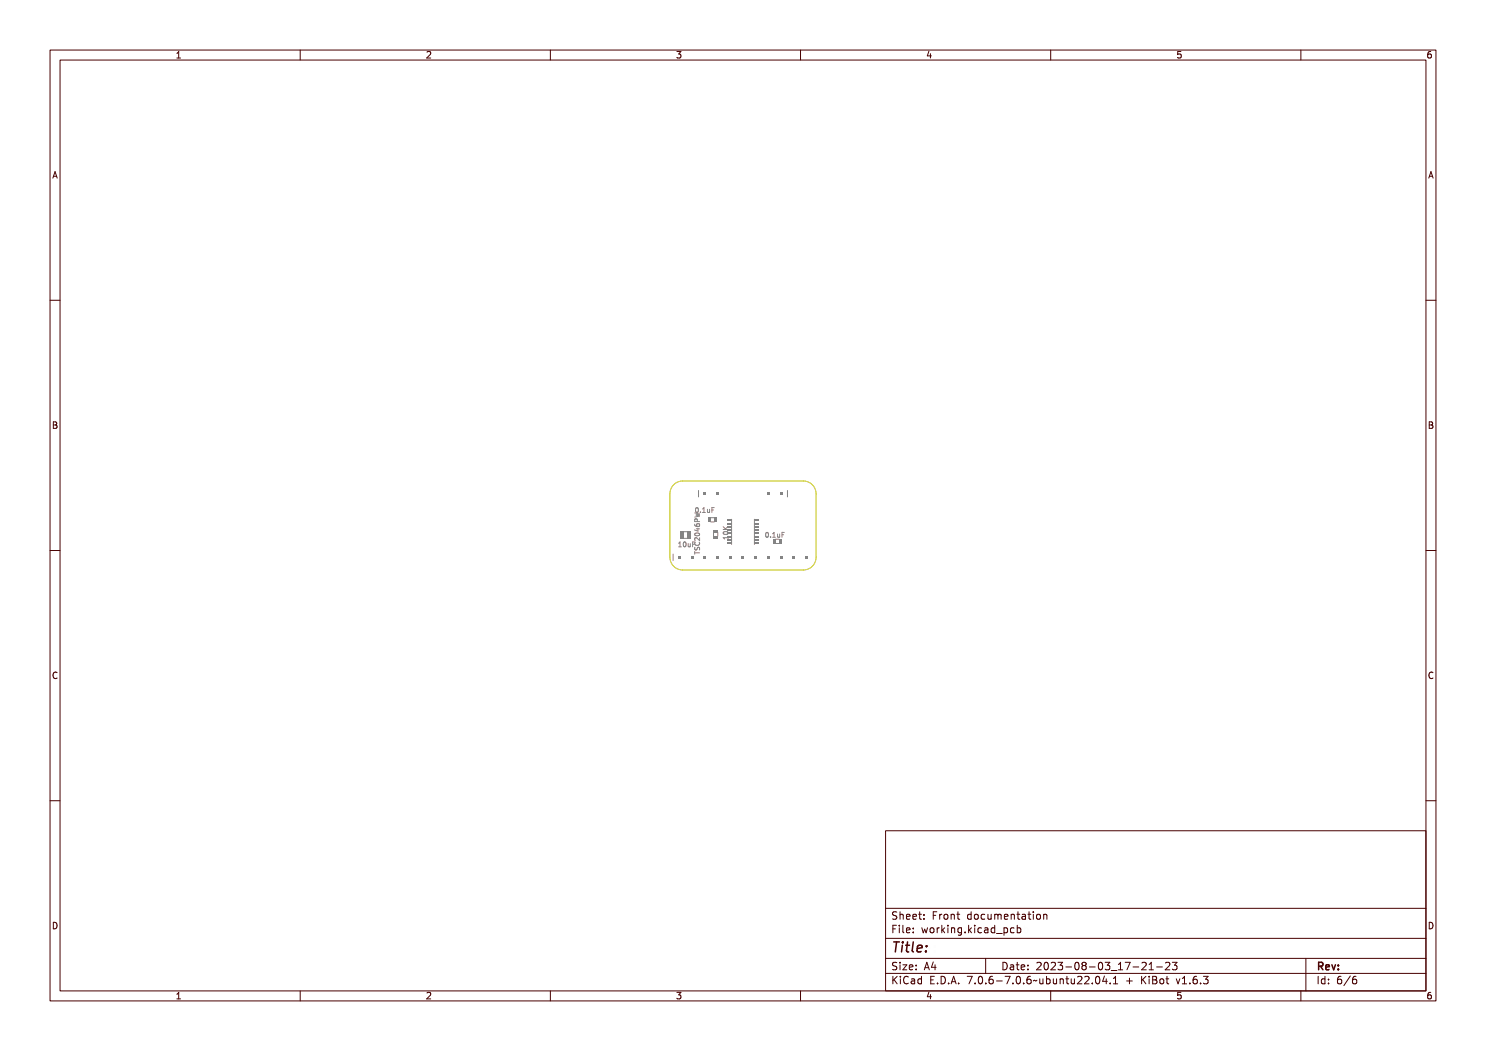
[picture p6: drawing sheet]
<svg xmlns="http://www.w3.org/2000/svg" width="297mm" height="210mm" viewBox="0 0 297 210" stroke-linecap="round" stroke-linejoin="round" font-family="sans-serif">
<g fill="none" stroke="#848484" stroke-width=".2">
<path d="M135.6 108.4l.3-.1v.9l.2 .1h-.5l.2-.1v-.7h-.2zM136.4 108.5l.1-.1a.46 .46 0 0 1 .4 .4 .46 .46 0 0 1-.4 .5l-.2-.3zM136.5 108.5a.39 .39 0 0 1 .3 .3 .39 .39 0 0 1-.3 .4zM137.1 108.6h.1v.5l.2 .1 .1-.1v-.5h.2v.7l-.2-.1a.23 .23 0 0 1-.2 .1 .23 .23 0 0 1-.2-.3zM137.9 108.3h.6v.2h-.4v.2h.3v.1h-.3v.5h-.2zM138.9 110.1h.1v.3h.9v.1h-.9v.3h-.1zM138.9 106.3h.6l.1-.1 .3 .3h-.3v.4h-.1l-.6-.4zM138.9 103.8l1 .1v.2l-.6 .1 .6 .1v.1l-1 .2v-.1l.8-.1-.5-.1v-.2l.5-.1-.8-.1zM138.9 105.5h.2a.28 .28 0 0 0 0 .3 .28 .28 0 0 0 .3 .1 .32 .32 0 0 1 0-.4 .32 .32 0 0 1 .5 .1 .32 .32 0 0 1-.3 .5 .45 .45 0 0 1-.5-.1 .45 .45 0 0 1-.2-.5zM138.9 109.4h.2l-.1 .2a.18 .18 0 0 0 .1 .3 .18 .18 0 0 0 .2-.3 .3 .3 0 0 1 .5-.1 .3 .3 0 0 1-.1 .5v-.1a.23 .23 0 0 0 .1-.3 .23 .23 0 0 0-.3-.1 .23 .23 0 0 0-.1 .4 .31 .31 0 0 1-.5 0 .31 .31 0 0 1 0-.5zM139 108.6h.1a.33 .33 0 0 0 .3 .5 .33 .33 0 0 0 .3-.5h.1a.46 .46 0 0 1-.4 .6 .46 .46 0 0 1-.4-.6zM139 107.9h.3l.5 .4v-.5h.1v.6l-.6-.4a.23 .23 0 0 0-.3 .1 .23 .23 0 0 0 .1 .3l-.2-.1z"/>
<path d="M139 104.7h.3l.2 .4h.4v.1h-1zM139 107.1l.6-.1 .3 .2a.46 .46 0 0 1-.5 .4 .46 .46 0 0 1-.5-.4zM139 107.3a.43 .43 0 0 1 .8 .1 .43 .43 0 0 1-.8-.1zM139 106.5h.5v.3zM139.1 104.8h.2l.1 .3h-.4zM139.1 102.9l.7 .2-1 .2M139.1 101.6l.1-.1a.46 .46 0 0 1 .5 .5 .46 .46 0 0 1-.5 .4l-.1-.2zM139.3 101.6a.39 .39 0 0 1 .3 .4 .39 .39 0 0 1-.3 .3zM140.1 102.3h.1v.1h-.1zM140.7 101.5h.4v.8l.2 .1h-.6l.2-.1v-.7l-.2 .1zM141.5 101.7h.1v.6l.1 .1 .2-.2v-.5h.1v.7l-.1-.1a.23 .23 0 0 1-.3 .1 .23 .23 0 0 1-.1-.2zM142.3 101.5h.5v.1h-.4v.3h.4v.1h-.4v.4h-.1z"/>
<path d="M144.6 107.4h.9l.1-.2v.6l-.1-.2h-.8l.1 .2h-.1zM144.6 105.6l.4 .4 .6-.4v.1l-.5 .3 .5 .1v.2h-1v-.2h.4zM144.7 106.5h.6l.2 .1a.46 .46 0 0 1-.4 .5 .46 .46 0 0 1-.5-.5zM144.7 106.7a.43 .43 0 0 1 .8 .1 .43 .43 0 0 1-.8-.1zM146.2 103.8v5M150.8 103.8v5M153 106.6l.1-.1a.46 .46 0 0 1 .4 .4 .46 .46 0 0 1-.4 .5l-.2-.3zM153.1 106.6a.39 .39 0 0 1 .3 .3 .39 .39 0 0 1-.3 .4zM153.9 107.2h.2v.2h-.2zM154.5 106.5l.4-.1v.9l.2 .1h-.5l.2-.1v-.7h-.3zM155.3 106.7h.1v.5l.2 .1 .1-.1v-.5h.1v.7l-.1-.1a.23 .23 0 0 1-.3 .1 .23 .23 0 0 1-.1-.3zM156.1 106.4h.6v.2h-.5v.2h.4v.1h-.4v.5h-.1z"/>
<circle cx="136.6" cy="108.8" r=".09"/>
<circle cx="139.4" cy="102" r=".09"/>
<circle cx="139.4" cy="107.3" r=".09"/>
<circle cx="139.5" cy="105.7" r=".21"/>
<circle cx="145.1" cy="106.7" r=".09"/>
<circle cx="153.2" cy="106.9" r=".09"/>
</g>
<g fill="#848484">
<path d="M145.4 108.4h.8v.2h-.8z" fill-rule="evenodd"/>
<path d="M150.8 108.4h.8v.2h-.8z" fill-rule="evenodd"/>
<path d="M145.4 107.8h.8v.2h-.8z" fill-rule="evenodd"/>
<path d="M150.8 107.8h.8v.2h-.8z" fill-rule="evenodd"/>
<path d="M145.4 107.1h.8v.3h-.8z" fill-rule="evenodd"/>
<path d="M150.8 107.1h.8v.3h-.8z" fill-rule="evenodd"/>
<path d="M145.4 106.5h.8v.2h-.8z" fill-rule="evenodd"/>
<path d="M150.8 106.5h.8v.2h-.8z" fill-rule="evenodd"/>
<path d="M145.4 105.8h.8v.2h-.8z" fill-rule="evenodd"/>
<path d="M150.8 105.8h.8v.2h-.8z" fill-rule="evenodd"/>
<path d="M145.4 105.2h.8v.2h-.8z" fill-rule="evenodd"/>
<path d="M150.8 105.2h.8v.2h-.8z" fill-rule="evenodd"/>
<path d="M145.4 104.5h.8v.2h-.8z" fill-rule="evenodd"/>
<path d="M150.8 104.5h.8v.2h-.8z" fill-rule="evenodd"/>
<path d="M145.4 103.9h.8v.2h-.8z" fill-rule="evenodd"/>
<path d="M150.8 103.9h.8v.2h-.8z" fill-rule="evenodd"/>
</g>
<path d="M142.6 106.4v.7M143.5 106.4v.7" fill="none" stroke="#848484" stroke-width=".2"/>
<g fill="#848484">
<path d="M142.6 107.1h.9v.5h-.9z" fill-rule="evenodd"/>
<path d="M142.6 106h.9v.5h-.9z" fill-rule="evenodd"/>
</g>
<path d="M142 104.3h.8M142 103.4h.8" fill="none" stroke="#848484" stroke-width=".2"/>
<g fill="#848484">
<path d="M142.7 103.4h.5v.9h-.5z" fill-rule="evenodd"/>
<path d="M141.6 103.4h.5v.9h-.5z" fill-rule="evenodd"/>
</g>
<path d="M134.5 110.7v1.3" fill="none" stroke="#848484" stroke-width=".2"/>
<g fill="#848484">
<path d="M135.5 111.1h.6v.5h-.6z" fill-rule="evenodd"/>
<path d="M138.1 111.1h.5v.5h-.5z" fill-rule="evenodd"/>
<path d="M140.6 111.1h.5v.5h-.5z" fill-rule="evenodd"/>
<path d="M143.2 111.1h.5v.5h-.5z" fill-rule="evenodd"/>
<path d="M145.7 111.1h.5v.5h-.5z" fill-rule="evenodd"/>
<path d="M148.2 111.1h.6v.5h-.6z" fill-rule="evenodd"/>
<path d="M150.8 111.1h.5v.5h-.5z" fill-rule="evenodd"/>
<path d="M153.3 111.1h.5v.5h-.5z" fill-rule="evenodd"/>
<path d="M155.9 111.1h.5v.5h-.5z" fill-rule="evenodd"/>
<path d="M158.4 111.1h.5v.5h-.5z" fill-rule="evenodd"/>
<path d="M160.9 111.1h.6v.5h-.6z" fill-rule="evenodd"/>
</g>
<path d="M157.4 98v1.3" fill="none" stroke="#848484" stroke-width=".2"/>
<g fill="#848484">
<path d="M155.9 98.4h.5v.5h-.5z" fill-rule="evenodd"/>
<path d="M153.3 98.4h.5v.5h-.5z" fill-rule="evenodd"/>
</g>
<path d="M155 108.6h.7" fill="none" stroke="#848484" stroke-width=".2"/>
<g fill="#848484">
<path d="M154.5 107.7h.5v.9h-.5z" fill-rule="evenodd"/>
<path d="M155.7 107.7h.5v.9h-.5z" fill-rule="evenodd"/>
</g>
<path d="M136.7 106.2h.8M136.7 107.6h.8" fill="none" stroke="#848484" stroke-width=".2"/>
<g fill="#848484">
<path d="M136 106.2h.7v1.4h-.7z" fill-rule="evenodd"/>
<path d="M137.4 106.2h.8v1.4h-.8z" fill-rule="evenodd"/>
</g>
<path d="M139.6 98v1.3" fill="none" stroke="#848484" stroke-width=".2"/>
<g fill="#848484">
<path d="M140.6 98.4h.5v.5h-.5z" fill-rule="evenodd"/>
<path d="M143.2 98.4h.5v.5h-.5z" fill-rule="evenodd"/>
</g>
<path d="M134.5 97.1a2.54 2.54 0 0 1 1.9-1h24.2a2.54 2.54 0 0 1 2.5 2.6v12.7a2.54 2.54 0 0 1-2.5 2.5h-24.2a2.54 2.54 0 0 1-2.5-2.5v-12.7l.1-.6z" fill="none" stroke="#c2c200" stroke-width=".2"/>
<g fill="none" stroke="#480000" stroke-width=".2">
<path d="M10 10h277v190h-277zM12 12h273v186h-273zM60 10v2M110 10v2M160 10v2M210 10v2M260 10v2M10 60h2M285 60h2M10 110h2M285 110h2M10 160h2"/>
<path d="M285 160h2M177 166h108v32h-108zM60 198v2M110 198v2M160 198v2M177 181.5h108M177 187.5h108M177 191.5h108M177 194.5h108M178.1 195.2h.2v.6l.6-.6h.3l-.6 .6 .6 .8h-.2l-.5-.7-.2 .2v.5h-.2zM178.2 185h.9v.2h-.7v.4h.6v.2h-.6v.7h-.2zM178.3 182.4l.5-.1h.2v.2a.31 .31 0 0 0-.5-.1 .31 .31 0 0 0 0 .5 .5 .5 0 0 1 .6 .6 .5 .5 0 0 1-.8 .2l-.1-.2a.34 .34 0 0 0 .4 .1 .34 .34 0 0 0 .1-.5 .47 .47 0 0 1-.5-.2 .47 .47 0 0 1 .1-.5z"/>
<path d="M178.3 192.5l.5-.1h.2v.2a.31 .31 0 0 0-.5-.1 .31 .31 0 0 0 0 .5 .5 .5 0 0 1 .6 .6 .5 .5 0 0 1-.8 .2l-.1-.2a.34 .34 0 0 0 .4 .1 .34 .34 0 0 0 .1-.5 .47 .47 0 0 1-.5-.2 .47 .47 0 0 1 .1-.5zM179.4 182.2h.2v.6a.35 .35 0 0 1 .4-.1 .35 .35 0 0 1 .2 .4v.6h-.2v-.8h-.4v.8h-.2zM179.5 185.4h.4v.9h.4v.2h-.9v-.2h.3v-.8h-.2zM179.5 192.8h.4v.9h.4v.1h-.9v-.1h.3v-.8h-.2zM179.5 195.6h.4v.9h.4v.1h-.9v-.1h.3v-.8h-.2zM179.7 184.9h.2v.3h-.2zM179.7 192.3h.2v.3h-.2zM179.7 195.1h.2v.3h-.2zM180.6 184.9h.4v1.3l.4 .1v.2l-.5-.2v-1.2h-.3zM180.6 192.8h.8l-.6 .9h.6v.1h-.8l.6-.9h-.6zM180.7 182.8l.1-.1a.49 .49 0 0 1 .5 0 .49 .49 0 0 1 .2 .5h-.8a.42 .42 0 0 0 .3 .4 .42 .42 0 0 0 .4-.1 .47 .47 0 0 1-.4 .3 .47 .47 0 0 1-.4-.3zM180.7 195.4a.4 .4 0 0 1 .4-.3 .4 .4 0 0 1 .4 .3 .56 .56 0 0 0-.8 .4 .56 .56 0 0 0 .5 .7l.3-.1a.43 .43 0 0 1-.5 .3 .43 .43 0 0 1-.4-.4v-.6z"/>
<path d="M180.8 182.9l.4-.1 .1 .3h-.6zM181.8 195.6l.3-.1a.43 .43 0 0 1 .5 .5v.6h-.1v-.1a.38 .38 0 0 1-.5 .2 .38 .38 0 0 1-.2-.5 .38 .38 0 0 1 .4-.2h.3a.35 .35 0 0 0-.3-.4 .35 .35 0 0 0-.4 .2zM181.9 182.8l.1-.1a.49 .49 0 0 1 .5 0 .49 .49 0 0 1 .2 .5h-.8a.42 .42 0 0 0 .3 .4 .42 .42 0 0 0 .5-.1 .47 .47 0 0 1-.5 .3 .47 .47 0 0 1-.4-.3zM181.9 185.5l.1-.1a.49 .49 0 0 1 .5 0 .49 .49 0 0 1 .2 .5h-.8a.42 .42 0 0 0 .3 .4 .42 .42 0 0 0 .5-.1 .47 .47 0 0 1-.5 .3 .47 .47 0 0 1-.4-.3zM181.9 192.9l.1-.1a.49 .49 0 0 1 .5 0 .49 .49 0 0 1 .2 .5h-.8a.42 .42 0 0 0 .3 .4 .42 .42 0 0 0 .5-.1 .47 .47 0 0 1-.5 .3 .47 .47 0 0 1-.4-.3zM182 196.2l.5-.1a.31 .31 0 0 1-.2 .4 .31 .31 0 0 1-.4-.1zM182 182.9l.4-.1 .1 .3h-.6zM182 185.6l.4-.1 .1 .3h-.6zM182 193l.4-.1 .1 .3h-.6zM183 195.7l.4-.2 .2 .2v-.6h.2v1.5h-.2v-.1a.42 .42 0 0 1-.5 .1 .42 .42 0 0 1-.2-.5zM183.2 195.8l.1-.1a.4 .4 0 0 1 .3 .4 .4 .4 0 0 1-.3 .4l-.2-.2zM183.2 182.3h.2v.4h.4v.1h-.4v.7l.4 .1v.1h-.4l-.1-.1-.1-.8h-.3v-.1h.3z"/>
<path d="M183.3 185.4h.2v.3h-.2zM183.3 186.2h.2v.3h-.2zM183.3 192.8h.2v.3h-.2zM183.3 193.6h.2v.2h-.2zM184.5 182.7h.2v.3h-.2zM184.5 183.5h.2v.2h-.2zM185.2 185.4h.2l.2 .8 .1-.5h.2l.2 .5 .1-.8h.2l-.2 1.1h-.2l-.2-.7-.2 .7h-.1zM185.4 195.2h.9v.2h-.7v.4h.6v.2h-.6v.5h.7v.1h-.9zM185.7 192.4h.2l.5 1.4h-.2l-.1-.3h-.5l-.1 .3h-.2zM185.8 192.6l.2 .7h-.4zM186.6 182.3h.9v.2h-.7v.4h.6v.2h-.6v.6h-.2zM186.8 185.6l.1-.1a.39 .39 0 0 1 .4 .4 .39 .39 0 0 1-.4 .4l-.1-.2z"/>
<path d="M186.9 196.4h.2v.2h-.2zM187.1 192.4h.2v.9h.2v.2h-.2v.3h-.2v-.3h-.6zM187.1 192.6v.7h-.4zM187.8 195.2a.76 .76 0 0 1 .9 .7 .76 .76 0 0 1-.9 .7zM188 195.4a.57 .57 0 0 1 .5 .5 .57 .57 0 0 1-.5 .6zM188 182.7h.2v.2v-.1a.29 .29 0 0 1 .3-.2 .29 .29 0 0 1 .3 .3 .37 .37 0 0 0-.5-.1 .37 .37 0 0 0-.1 .4v.5h-.2zM188 185.4h.2v.2v-.1a.29 .29 0 0 1 .3-.2 .29 .29 0 0 1 .3 .3 .37 .37 0 0 0-.5-.1 .37 .37 0 0 0-.1 .4v.6h-.2zM189.1 184.9h.1v.9l.5-.4h.2l-.4 .4 .5 .7h-.2l-.4-.6-.2 .1v.5h-.1zM189.2 182.9l.1-.1a.39 .39 0 0 1 .4 .4 .39 .39 0 0 1-.4 .4l-.1-.2zM189.3 196.4h.3v.2h-.3zM190.2 182.7h.2v.1a.35 .35 0 0 1 .4-.1 .35 .35 0 0 1 .3 .4v.6h-.2l-.1-.8h-.3l-.1 .8h-.2zM190.3 185.4h.4v.9h.4v.2h-.9v-.2h.4v-.8h-.3z"/>
<path d="M190.5 195.2h.3l.4 1.4h-.2l-.1-.3h-.5l-.1 .3h-.2zM190.6 184.9h.1v.3h-.1zM190.6 195.4l.2 .7h-.4zM191.4 185.4h.2v.1a.35 .35 0 0 1 .4-.1 .35 .35 0 0 1 .3 .4v.7h-.2l-.1-.9h-.3l-.1 .9h-.2zM191.7 182.3h.1v.4h.4v.1h-.4v.7l.4 .1v.1h-.4l-.1-.1v-.8h-.3v-.1h.3zM191.7 196.4h.3v.2h-.3zM192.7 185.5l.3-.2 .3 .2v-.1h.2v1a.53 .53 0 0 1-.8 .4v-.2a.36 .36 0 0 0 .4 .1 .36 .36 0 0 0 .2-.4l-.1 .1a.53 .53 0 0 1-.7-.3 .53 .53 0 0 1 .2-.6zM192.8 185.6l.1-.1a.39 .39 0 0 1 .4 .4 .39 .39 0 0 1-.4 .4l-.1-.2zM193.8 195.2h.9l-.5 1.4h-.2l.5-1.2h-.7zM193.9 182.8l.3-.2 .3 .2v-.6h.2v1.5h-.2v-.1a.42 .42 0 0 1-.6 .1 .42 .42 0 0 1-.1-.5zM194.1 182.8a.4 .4 0 0 1 .4 .4 .4 .4 0 0 1-.4 .4l-.2-.4zM194.1 186.2h.3v.3h-.3z"/>
<path d="M195.1 184.9h.2v.9l.4-.4h.3l-.5 .4 .5 .7h-.2l-.4-.6-.1 .1v.5h-.2zM195.2 182.9l.1-.1a.39 .39 0 0 1 .4 .4 .39 .39 0 0 1-.4 .4l-.1-.2zM195.3 196.4h.3v.2h-.3zM196.3 185.4h.5v.9h.3v.2h-.9v-.2h.4v-.8h-.3zM196.3 195.4a.57 .57 0 0 1 .7 0 .57 .57 0 0 1 .1 .8 .5 .5 0 0 1-.6 .5 .5 .5 0 0 1-.3-.8zM196.4 182.8a.39 .39 0 0 1 .4-.2 .39 .39 0 0 1 .3 .3 .4 .4 0 0 0-.6 0 .4 .4 0 0 0 0 .6 .4 .4 0 0 0 .6 0 .45 .45 0 0 1-.6 .3 .45 .45 0 0 1-.3-.6zM196.5 195.4a.61 .61 0 0 1 .4 1l-.1 .1a.61 .61 0 0 1-.4-1zM196.6 184.9h.2v.3h-.2zM197 191.5v3M197.4 182.7h.2v.8l.2 .1 .3-.2v-.7h.2v1h-.2v-.1a.35 .35 0 0 1-.4 .2 .35 .35 0 0 1-.3-.5zM197.6 185.5a.39 .39 0 0 1 .4-.2 .39 .39 0 0 1 .3 .3 .4 .4 0 0 0-.6 0 .4 .4 0 0 0 0 .6 .4 .4 0 0 0 .6 0 .45 .45 0 0 1-.6 .3 .45 .45 0 0 1-.3-.6zM197.7 196.4h.3v.2h-.3z"/>
<path d="M198.6 182.7l.5 .1 .3-.1 .2 1h-.2l-.1-.9-.2 .1v.8h-.1l-.2-.9-.1 .9h-.1zM198.7 185.4l.2-.1a.43 .43 0 0 1 .6 .5v.7h-.2v-.2a.38 .38 0 0 1-.5 .2 .38 .38 0 0 1-.2-.5 .38 .38 0 0 1 .5-.2h.2a.35 .35 0 0 0-.3-.4 .35 .35 0 0 0-.3 .2zM198.7 195.4a.38 .38 0 0 1 .4-.3 .38 .38 0 0 1 .3 .3 .43 .43 0 0 0-.5 0 .43 .43 0 0 0-.1 .5 .46 .46 0 0 1 .7 .1 .46 .46 0 0 1-.2 .6 .46 .46 0 0 1-.7-.2zM198.8 186l.5-.1a.31 .31 0 0 1-.1 .4 .31 .31 0 0 1-.4-.1zM199.9 185.5l.3-.2 .3 .2v-.6h.2v1.6h-.2v-.2a.42 .42 0 0 1-.5 .1 .42 .42 0 0 1-.2-.5zM199.9 182.8l.2-.1a.49 .49 0 0 1 .5 0 .49 .49 0 0 1 .1 .5h-.7a.42 .42 0 0 0 .2 .4 .42 .42 0 0 0 .5-.1 .47 .47 0 0 1-.4 .3 .47 .47 0 0 1-.5-.3zM200 196h.5v.2h-.5zM200 185.6l.1-.1a.39 .39 0 0 1 .4 .4 .39 .39 0 0 1-.4 .4l-.1-.2zM200.1 182.9l.3-.1 .2 .3h-.6zM200.1 192.4a.76 .76 0 0 1 1 .7 .76 .76 0 0 1-1 .7zM200.3 192.6a.57 .57 0 0 1 .6 .5 .57 .57 0 0 1-.6 .6zM200.9 186.8l1.2 .1z"/>
<path d="M201 195.2h.9l-.5 1.4h-.2l.5-1.2h-.7zM201.1 182.7h.1v.1a.35 .35 0 0 1 .5-.1 .35 .35 0 0 1 .2 .4v.6h-.2v-.8h-.4l-.1 .8h-.1zM201.4 192.8l.3-.1a.43 .43 0 0 1 .5 .5v.6h-.1v-.1a.38 .38 0 0 1-.5 .2 .38 .38 0 0 1-.2-.5 .38 .38 0 0 1 .4-.2h.3a.35 .35 0 0 0-.3-.4 .35 .35 0 0 0-.4 .2zM201.6 193.4l.5-.1a.31 .31 0 0 1-.2 .4 .31 .31 0 0 1-.4-.1zM202.2 185.4h.2v.1a.53 .53 0 0 1 .8 .3 .53 .53 0 0 1-.6 .7l-.2-.2v.6h-.2zM202.5 182.3h.2v.4h.4v.1h-.4v.7l.4 .1v.1h-.4l-.2-.1v-.8h-.3v-.1h.3zM202.5 185.6l.1-.1a.4 .4 0 0 1 .4 .4 .4 .4 0 0 1-.4 .4l-.2-.2zM202.5 196.4h.3v.2h-.3zM202.8 192.4h.2v.4h.4v.1h-.4v.7l.4 .1v.1h-.4l-.2-.1v-.8h-.3v-.1h.3zM203.5 182.7l.3-.1a.43 .43 0 0 1 .5 .5v.6h-.2v-.1a.38 .38 0 0 1-.5 .2 .38 .38 0 0 1-.2-.5 .38 .38 0 0 1 .5-.2h.2a.35 .35 0 0 0-.2-.4 .35 .35 0 0 0-.4 .2zM203.5 195.4a.57 .57 0 0 1 .8 0 .57 .57 0 0 1 0 .8 .5 .5 0 0 1-.6 .5 .5 .5 0 0 1-.3-.8zM203.6 185.5a.39 .39 0 0 1 .4-.2 .39 .39 0 0 1 .3 .3 .4 .4 0 0 0-.5 0 .4 .4 0 0 0 0 .6 .4 .4 0 0 0 .5 0 .45 .45 0 0 1-.6 .3 .45 .45 0 0 1-.2-.6z"/>
<path d="M203.7 183.3l.4-.1a.31 .31 0 0 1-.1 .4 .31 .31 0 0 1-.4-.1zM203.7 195.4a.61 .61 0 0 1 .4 1l-.1 .1a.61 .61 0 0 1-.3-1zM203.9 192.9l.1-.1a.49 .49 0 0 1 .5 0 .49 .49 0 0 1 .2 .5h-.8a.42 .42 0 0 0 .3 .4 .42 .42 0 0 0 .5-.1 .47 .47 0 0 1-.5 .3 .47 .47 0 0 1-.4-.3zM204 193l.4-.1 .1 .3h-.6zM204.7 184.9h.1v.6a.53 .53 0 0 1 .8 .3 .53 .53 0 0 1-.6 .7l-.2-.2v.2h-.1zM204.9 182.3h.2v.4h.4v.1h-.4v.7l.4 .1v.1h-.4l-.2-.1v-.8h-.3v-.1h.3zM204.9 185.6l.1-.1a.39 .39 0 0 1 .4 .4 .39 .39 0 0 1-.4 .4l-.1-.2zM204.9 196.4h.3v.2h-.3zM205.3 192.8h.2v.3h-.2zM205.3 193.6h.2v.2h-.2zM205.9 182.7h.5v.9h.3v.1h-.9v-.1h.4v-.8h-.3zM205.9 195.4a.38 .38 0 0 1 .4-.3 .38 .38 0 0 1 .3 .3 .43 .43 0 0 0-.5 0 .43 .43 0 0 0-.1 .5 .46 .46 0 0 1 .7 .1 .46 .46 0 0 1-.2 .6 .46 .46 0 0 1-.6-.2z"/>
<path d="M206.2 182.2h.2v.3h-.2zM207 196l1-.1a.49 .49 0 0 1-.8 .1l-.2 .2zM207.3 182.9l.1-.1a.39 .39 0 0 1 .4 .4 .39 .39 0 0 1-.4 .4l-.2-.2zM207.4 192.5a.53 .53 0 0 1 .8 .1 .53 .53 0 0 1-.3 .7l-.3 .4h.7v.1h-.9l.3-.5a.4 .4 0 0 0 .3-.4 .4 .4 0 0 0-.3-.4l-.3 .2zM208.3 182.7h.1v.1a.35 .35 0 0 1 .5-.1 .35 .35 0 0 1 .2 .4v.6h-.2v-.8h-.4l-.1 .8h-.1zM208.3 195.6h.1l.1 .8 .2 .1 .2-.2v-.7h.2v1h-.2v-.1a.35 .35 0 0 1-.4 .2 .35 .35 0 0 1-.2-.5zM208.7 192.6a.57 .57 0 0 1 .7 0 .57 .57 0 0 1 .1 .8 .5 .5 0 0 1-.6 .5 .5 .5 0 0 1-.3-.8zM208.9 192.6a.61 .61 0 0 1 .3 1l-.1 .1a.61 .61 0 0 1-.3-1zM209.5 195.1h.2v.6a.53 .53 0 0 1 .7 .3 .53 .53 0 0 1-.6 .7l-.1-.2v.1h-.2zM209.7 195.8l.1-.1a.4 .4 0 0 1 .4 .4 .4 .4 0 0 1-.4 .4l-.1-.2zM209.8 192.5a.53 .53 0 0 1 .8 .1 .53 .53 0 0 1-.3 .7l-.3 .4h.7v.1h-.9l.3-.5a.4 .4 0 0 0 .3-.4 .4 .4 0 0 0-.3-.4l-.3 .2zM210 198v2"/>
<path d="M210.7 195.6h.2v.8l.2 .1 .2-.2v-.7h.2v1h-.2v-.1a.35 .35 0 0 1-.4 .2 .35 .35 0 0 1-.2-.5zM211 192.4a.46 .46 0 0 1 .6 0 .46 .46 0 0 1 .1 .6l-.1 .1a.47 .47 0 0 1 .2 .7 .47 .47 0 0 1-.7 0l-.1-.2a.35 .35 0 0 0 .5 .1 .35 .35 0 0 0 0-.5h-.3v-.2a.29 .29 0 0 0 .4-.1 .29 .29 0 0 0-.1-.4 .29 .29 0 0 0-.4 .1h-.1zM211.9 195.6h.2v.1a.35 .35 0 0 1 .4-.1 .35 .35 0 0 1 .2 .4v.6h-.2v-.8h-.4v.8h-.2zM212.4 193.2h.5v.2h-.5zM213.3 195.2h.2v.4h.4v.1h-.4v.7l.4 .1v.1h-.4l-.2-.1v-.8h-.3v-.1h.3zM213.5 192.6a.57 .57 0 0 1 .7 0 .57 .57 0 0 1 .1 .8 .5 .5 0 0 1-.6 .5 .5 .5 0 0 1-.3-.8zM213.7 192.6a.61 .61 0 0 1 .3 1v.1a.61 .61 0 0 1-.4-1zM214.3 195.6h.2v.8l.2 .1 .2-.2v-.7h.2v1h-.2v-.1a.35 .35 0 0 1-.4 .2 .35 .35 0 0 1-.2-.5zM214.7 192.5a.41 .41 0 0 1 .7-.1 .41 .41 0 0 1-.2 .7 .42 .42 0 0 1 .2 .6 .42 .42 0 0 1-.7 0 .42 .42 0 0 1 .2-.6l-.3-.2zM215.5 195.3a.53 .53 0 0 1 .8 .1 .53 .53 0 0 1-.3 .7l-.3 .4h.6v.1h-.9l.4-.5a.4 .4 0 0 0 .3-.4 .4 .4 0 0 0-.3-.4l-.3 .2zM216 193.2h.5v.2h-.5zM216.7 195.3a.53 .53 0 0 1 .8 .1 .53 .53 0 0 1-.3 .7l-.3 .4h.6v.1h-.9l.4-.5a.4 .4 0 0 0 .3-.4 .4 .4 0 0 0-.3-.4l-.3 .2z"/>
<path d="M217.1 192.6a.57 .57 0 0 1 .7 0 .57 .57 0 0 1 .1 .8 .5 .5 0 0 1-.6 .5 .5 .5 0 0 1-.3-.8zM217.3 192.6a.61 .61 0 0 1 .3 1v.1a.61 .61 0 0 1-.4-1zM218.2 196.4h.2v.2h-.2zM218.2 192.4a.46 .46 0 0 1 .6 0 .46 .46 0 0 1 .1 .6l-.1 .1a.47 .47 0 0 1 .2 .7 .47 .47 0 0 1-.7 0l-.1-.2a.35 .35 0 0 0 .5 .1 .35 .35 0 0 0 0-.5h-.3v-.2a.29 .29 0 0 0 .4-.1 .29 .29 0 0 0-.1-.4 .29 .29 0 0 0-.4 .1h-.1zM219.2 195.4a.57 .57 0 0 1 .7 0 .57 .57 0 0 1 .1 .8 .5 .5 0 0 1-.7 .5 .5 .5 0 0 1-.3-.8zM219.2 194.2l1.3 .1zM219.4 195.4a.61 .61 0 0 1 .3 1l-.1 .1a.61 .61 0 0 1-.3-1zM220.7 192.5l.5-.1v1.3h.3v.1h-.8v-.1h.3v-1.1h-.3zM220.8 195.2h.2v.9h.2v.2h-.2v.3h-.2v-.3h-.6zM220.8 195.4v.7h-.4zM221.8 196.4h.2v.2h-.2zM221.8 192.4h.9l-.5 1.4h-.2l.5-1.2h-.7z"/>
<path d="M222.8 195.3l.5-.1v1.3h.3v.1h-.8v-.1h.3v-1.1h-.3zM223.2 193.2h.5v.2h-.5zM224.2 192.5a.53 .53 0 0 1 .8 .1 .53 .53 0 0 1-.3 .7l-.3 .4h.7v.1h-.9l.3-.5a.4 .4 0 0 0 .4-.4 .4 .4 0 0 0-.4-.4l-.3 .2zM225.4 195.5h.2v.4h.4v.2h-.4v.4h-.2v-.4h-.4v-.2h.4zM225.5 192.5l.5-.1v1.3h.3v.1h-.8v-.1h.3v-1.1h-.3zM226.8 193.2h.5v.2h-.5zM227.5 195.2h.2v.6l.6-.6h.2l-.6 .6 .6 .8h-.2l-.5-.7-.1 .2v.5h-.2zM227.8 192.5a.53 .53 0 0 1 .8 .1 .53 .53 0 0 1-.2 .7l-.4 .4h.7v.1h-.9l.3-.5a.4 .4 0 0 0 .4-.4 .4 .4 0 0 0-.4-.4l-.3 .2zM228.8 195.6h.4v.9h.4v.1h-.9v-.1h.4v-.8h-.3zM229.1 192.4a.46 .46 0 0 1 .6 0 .46 .46 0 0 1 0 .6l-.1 .1a.47 .47 0 0 1 .2 .7 .47 .47 0 0 1-.7 0l-.1-.2a.35 .35 0 0 0 .5 .1 .35 .35 0 0 0 0-.5h-.2v-.2a.29 .29 0 0 0 .4-.1 .29 .29 0 0 0-.2-.4 .29 .29 0 0 0-.3 .1h-.1zM229.1 195.1h.1v.3h-.1zM229.9 195.2h.4a.35 .35 0 0 1 .5 .2 .35 .35 0 0 1-.3 .5 .41 .41 0 0 1 .3 .5 .41 .41 0 0 1-.5 .2h-.4z"/>
<path d="M230.1 196h.2a.27 .27 0 0 1 .3 .2 .27 .27 0 0 1-.3 .3h-.2zM230.1 195.4h.2a.23 .23 0 0 1 .3 .2 .23 .23 0 0 1-.3 .2h-.2zM231.2 193.2h1.1M231.3 195.8l.1-.1a.39 .39 0 0 1 .4 .4 .39 .39 0 0 1-.4 .4l-.1-.2zM232.6 195.2h.1v.4h.4v.1h-.4l.1 .7 .3 .1v.1h-.3l-.2-.1v-.8h-.3v-.1h.3zM233 192.4l.5-.1 .3 .4-.9 1.1h.9M234.3 192.3h.9l-.5 .6 .5 .1v.6l-.2 .2-.7-.2M234.6 195.6h.2l.3 .9 .4-.9h.2l-.4 1h-.3zM236 195.3l.5-.1v1.3h.3v.1h-.8v-.1h.3v-1.1h-.3zM237.4 196.4h.3v.2h-.3zM238.4 195.4a.38 .38 0 0 1 .4-.3 .38 .38 0 0 1 .3 .3 .43 .43 0 0 0-.5 0 .43 .43 0 0 0-.1 .5 .46 .46 0 0 1 .7 .1 .46 .46 0 0 1-.2 .6 .46 .46 0 0 1-.7-.2zM239.8 196.4h.3v.2h-.3z"/>
<path d="M240.7 195.2a.46 .46 0 0 1 .6 0 .46 .46 0 0 1 .1 .6l-.1 .1a.47 .47 0 0 1 .2 .7 .47 .47 0 0 1-.7 0l-.1-.2a.35 .35 0 0 0 .5 .1 .35 .35 0 0 0 0-.5l-.3-.1v-.1a.29 .29 0 0 0 .4-.1 .29 .29 0 0 0-.1-.4 .29 .29 0 0 0-.4 .1h-.1zM260 198v2M261 191.5v6.5M263.2 195.2h.8v.2h-.3v1.1h.3v.1h-.8v-.1h.3v-1.1h-.3zM264.4 195.7l.3-.2 .3 .2v-.6h.2v1.5h-.2v-.1a.42 .42 0 0 1-.5 .1 .42 .42 0 0 1-.2-.5zM264.6 195.8l.1-.1a.4 .4 0 0 1 .3 .4 .4 .4 0 0 1-.3 .4l-.2-.2zM265.9 195.6h.2v.3h-.2zM265.9 196.4h.2v.2h-.2zM268.1 195.4a.38 .38 0 0 1 .3-.3 .38 .38 0 0 1 .4 .3 .43 .43 0 0 0-.5 0 .43 .43 0 0 0-.2 .5 .46 .46 0 0 1 .7 .1 .46 .46 0 0 1-.2 .6 .46 .46 0 0 1-.6-.2zM269.9 195.2h.2l-.8 1.6h-.2zM270.5 195.4a.38 .38 0 0 1 .4-.3 .38 .38 0 0 1 .3 .3 .43 .43 0 0 0-.5 0 .43 .43 0 0 0-.2 .5 .46 .46 0 0 1 .7 .1 .46 .46 0 0 1-.2 .6 .46 .46 0 0 1-.6-.2z"/>
<circle cx="187" cy="185.9" r=".53"/>
<circle cx="189.4" cy="183.2" r=".53"/>
<circle cx="195.4" cy="183.2" r=".53"/>
<circle cx="196.7" cy="195.9" r=".13"/>
<circle cx="199.1" cy="196.2" r=".32"/>
<circle cx="203.9" cy="195.9" r=".13"/>
<circle cx="206.3" cy="196.2" r=".32"/>
<circle cx="207.4" cy="183.2" r=".53"/>
<circle cx="209" cy="193.1" r=".13"/>
<circle cx="213.8" cy="193.1" r=".13"/>
<circle cx="215" cy="193.4" r=".29"/>
<circle cx="215" cy="192.8" r=".25"/>
<circle cx="217.4" cy="193.1" r=".13"/>
<circle cx="219.5" cy="195.9" r=".13"/>
<circle cx="231.5" cy="196.1" r=".53"/>
<circle cx="238.8" cy="196.2" r=".32"/>
<circle cx="268.5" cy="196.2" r=".32"/>
<circle cx="270.9" cy="196.2" r=".32"/>
</g>
<g fill="none" stroke="#480000" stroke-width=".3">
<path d="M178.1 188.4h1.4v.2h-.6v1.7h-.2v-1.7h-.6zM179.9 188.8h.7v1.3h.4v.2h-1.2v-.2h.5v-1.1h-.4zM180.3 188.3h.3v.3h-.3zM181.8 188.4h.2v.4h.6v.2h-.6v1l.6 .1v.2a.55 .55 0 0 1-.8-.5v-.8h-.4v-.2h.4zM183 188.3h.6l.1 1.6 .1 .2h.4v.2a.54 .54 0 0 1-.8-.5v-1.4h-.4zM184.8 189a.65 .65 0 0 1 .8-.1 .65 .65 0 0 1 .3 .7h-1.1a.56 .56 0 0 0 .4 .5 .56 .56 0 0 0 .6-.1v.2a.81 .81 0 0 1-1.1-.1 .81 .81 0 0 1 .1-1.1zM185 189.1l.4-.1 .2 .4h-.8zM186.7 188.9h.3v.4h-.3zM186.7 189.9h.3v.4h-.3zM263.1 192.4a.73 .73 0 0 1 .9 .2v.3l-.3 .3 .5 .6h-.2l-.3-.4-.2-.2h-.2v.6h-.2zM263.3 192.6h.2a.26 .26 0 0 1 .3 .2 .26 .26 0 0 1-.2 .3h-.3zM264.5 192.9l.1-.1a.49 .49 0 0 1 .5 0 .49 .49 0 0 1 .2 .5h-.8a.42 .42 0 0 0 .3 .4 .42 .42 0 0 0 .4-.1 .47 .47 0 0 1-.4 .3 .47 .47 0 0 1-.4-.3z"/>
<path d="M264.6 193l.3-.1 .2 .3h-.6zM265.5 192.8h.2l.3 .9 .3-.9h.2l-.4 1h-.2zM267.1 192.8h.2v.3h-.2zM267.1 193.6h.2v.2h-.2z"/>
</g>
<text font-size="2.7" fill="#480000" x="178" y="190.3">Title:</text>
<g font-size="2" fill="#480000">
<text x="178" y="183.7">Sheet: Front documentation</text>
<text x="178" y="186.5">File: working.kicad_pcb</text>
<text x="178" y="193.9">Size: A4</text>
<text x="178" y="196.6">KiCad E.D.A. 7.0.6-7.0.6~ubuntu22.04.1 + KiBot v1.6.3</text>
<text x="200" y="193.9">Date: 2023-08-03_17-21-23</text>
<text x="263" y="196.6">Id: 6/6</text>
<text x="263" y="193.9">Rev:</text>
</g>
<g font-size="1.7" fill="#480000">
<text x="35" y="11.7">1</text>
<text x="85" y="11.7">2</text>
<text x="135" y="11.7">3</text>
<text x="185" y="11.7">4</text>
<text x="235" y="11.7">5</text>
<text x="285" y="11.7">6</text>
<text x="10.5" y="35.7">A</text>
<text x="285.5" y="35.7">A</text>
<text x="10.5" y="85.6">B</text>
<text x="285.5" y="85.6">B</text>
<text x="10.5" y="135.7">C</text>
<text x="285.5" y="135.7">C</text>
<text x="10.5" y="185.6">D</text>
<text x="285.5" y="185.6">D</text>
<text x="35" y="199.7">1</text>
<text x="85" y="199.7">2</text>
<text x="135" y="199.7">3</text>
<text x="185" y="199.7">4</text>
<text x="235" y="199.7">5</text>
<text x="285" y="199.7">6</text>
</g>
<g font-size="1.3" fill="#848484">
<text x="139" y="102.4">0.1uF</text>
<text x="145.6" y="107.9" transform="rotate(-90 145.6 107.9)">10K</text>
<text x="152.8" y="107.4">0.1uF</text>
<text x="135.4" y="109.3">10uF</text>
<text x="139.9" y="110.9" transform="rotate(-90 139.9 110.9)">TSC2046PW</text>
</g>
</svg>
